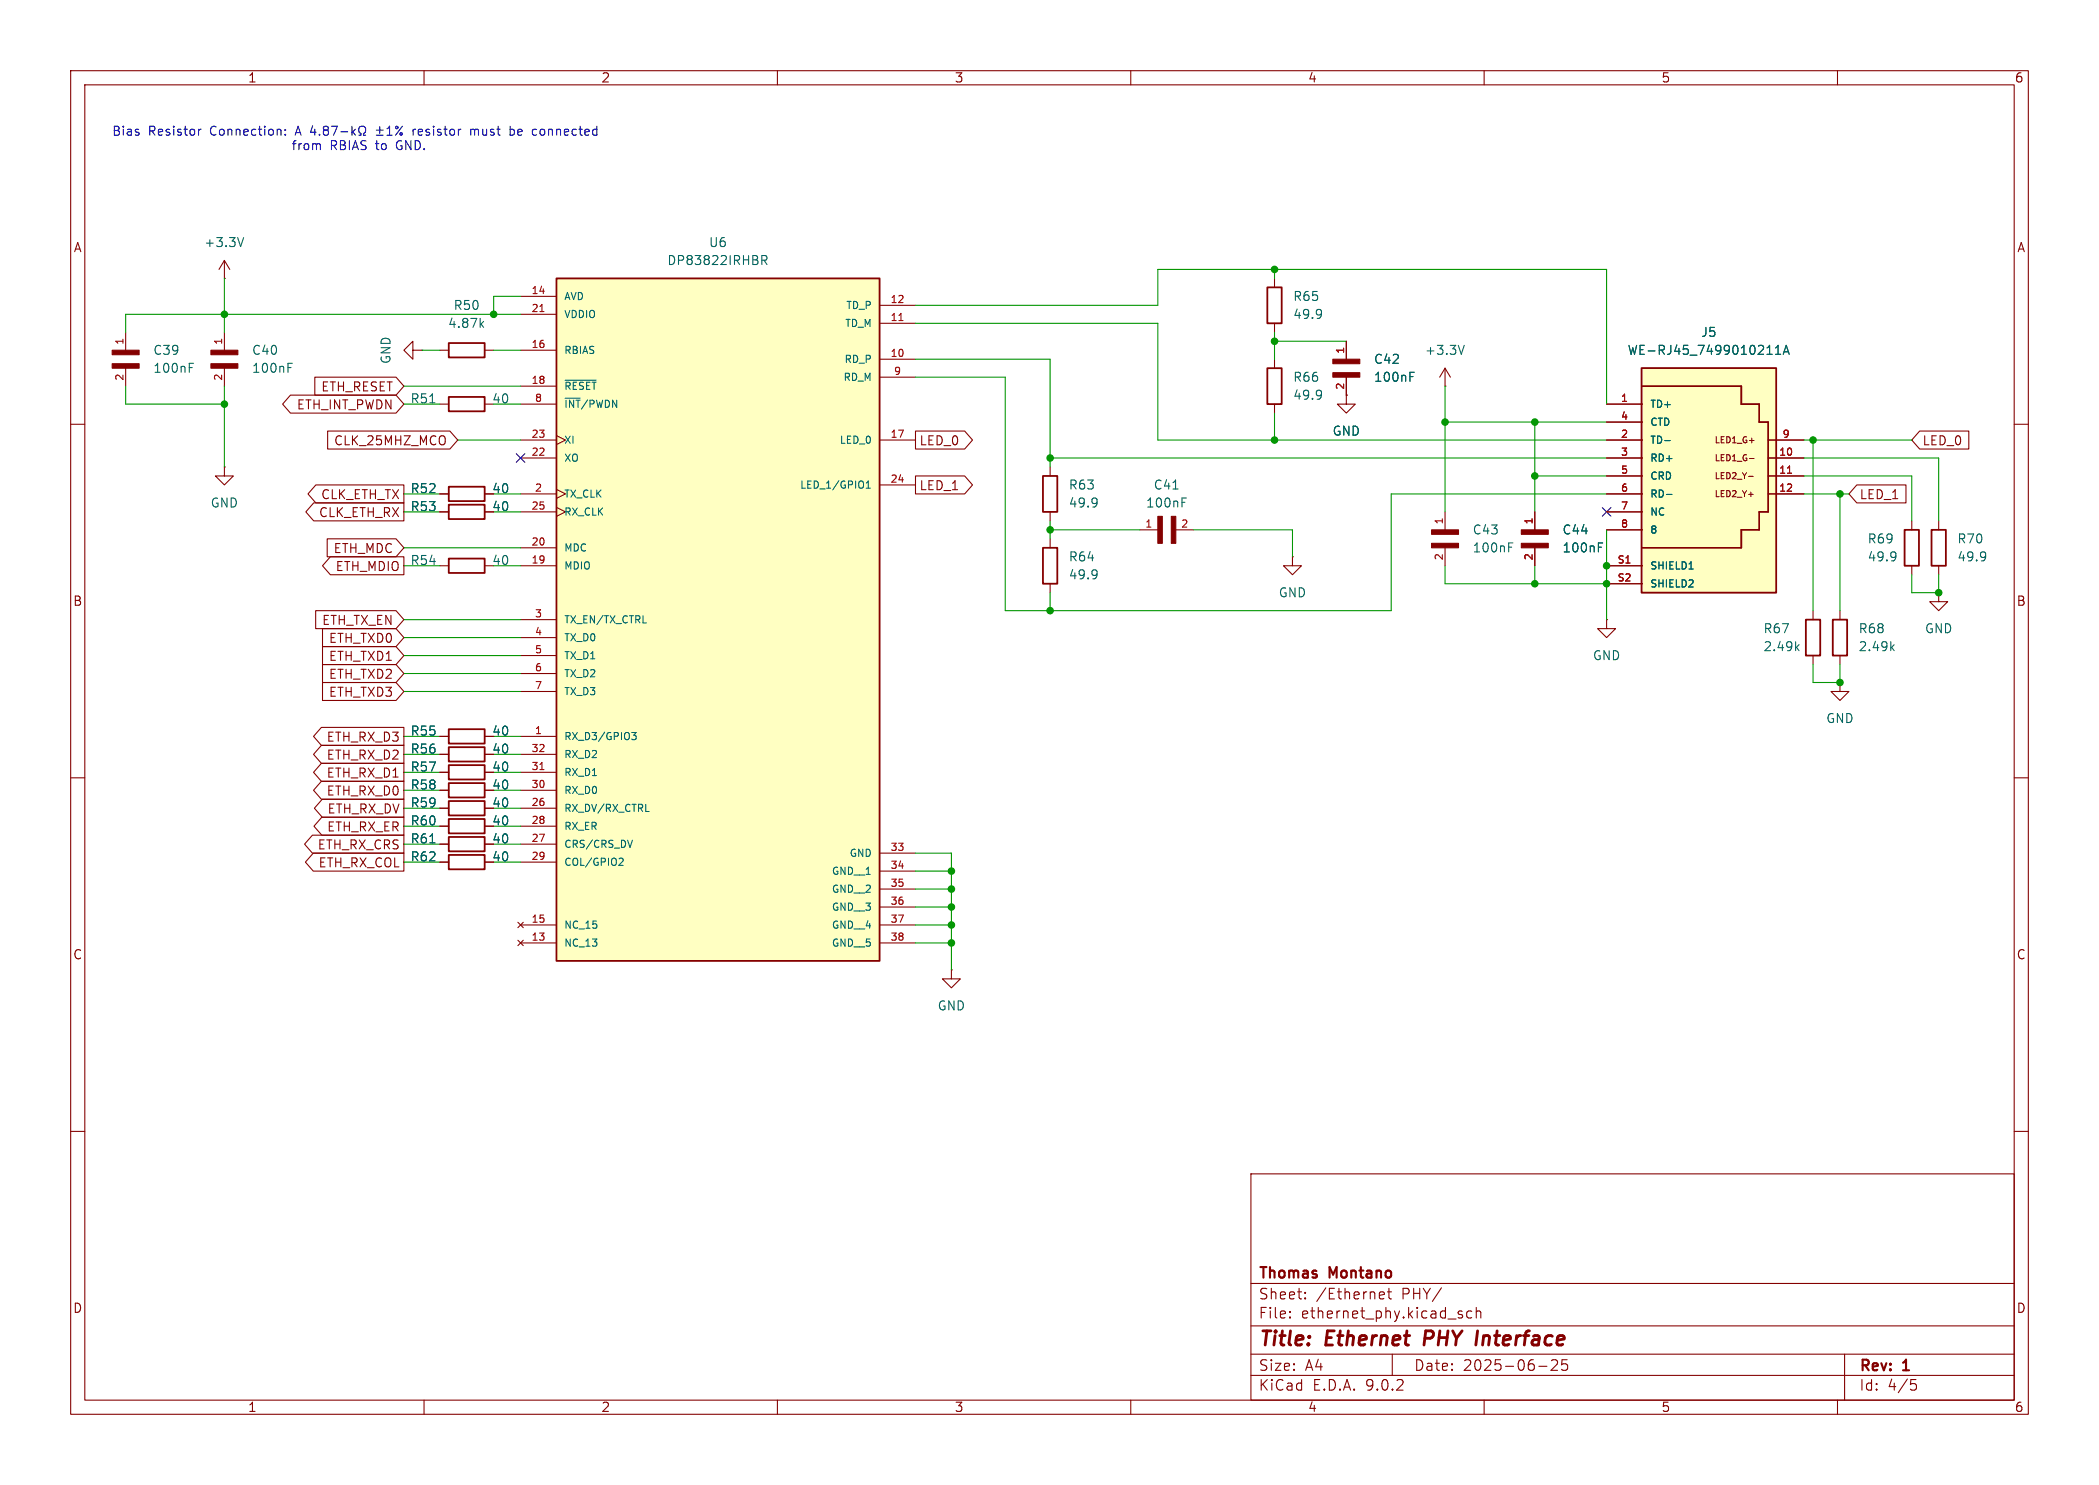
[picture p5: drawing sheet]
<svg xmlns="http://www.w3.org/2000/svg" width="297mm" height="210mm" viewBox="0 0 297 210" stroke-linecap="round" stroke-linejoin="round" font-family="sans-serif">
<g fill="none" stroke="#840000" stroke-width=".15">
<path d="M10 10h277v190h-277zM12 12h273v186h-273zM60 10v2M110 10v2M160 10v2M210 10v2M260 10v2M31.7 39.4h.1M31.7 36.8v2.6M31.7 36.8l-.7 1.3M31.7 36.8l.8 1.3M17.8 47v2.5"/>
<path d="M17.8 52.1v2.5M31.7 47v2.5M31.7 52.1v2.5M62.2 57.2h1.3M68.6 57.2h1.2M180.3 50.8v1.3M180.3 57.2v1.2M10 60h2M31.7 66v1.3h1.3l-1.3 1.3-1.2-1.3h1.2M31.7 66h.1M62.2 69.9h1.3M62.2 72.4h1.3"/>
<path d="M68.6 69.9h1.2M68.6 72.4h1.2M148.6 66v1.3M148.6 72.4v1.3M148.6 76.2v1.3M217.2 72.4v2.5M217.2 77.5v2.5M285 60h2M62.2 80h1.3M68.6 80h1.2M148.6 82.6v1.2M256.5 86.4v1.2"/>
<path d="M256.5 92.7v1.3M260.3 96.5v1.3h1.3l-1.3 1.3-1.2-1.3h1.2M260.3 96.5h.1M260.3 86.4v1.2M260.3 92.7v1.3M274.3 83.8v1.3h1.3l-1.3 1.3-1.3-1.3h1.3M274.3 83.8h.1M10 110h2M62.2 104.1h1.3M62.2 106.7h1.3M62.2 109.2h1.3M62.2 111.8h1.3"/>
<path d="M62.2 119.4h1.3M68.6 104.1h1.2M68.6 106.7h1.2M68.6 109.2h1.2M68.6 111.8h1.2M68.6 119.4h1.2M285 110h2M62.2 121.9h1.3M68.6 121.9h1.2M10 160h2M177 166h108v32h-108zM285 160h2"/>
<path d="M60 198v2M110 198v2M160 198v2M177 194.5h108M177 191.5h108M177 187.5h108M177 181.5h108M182.5 186.3h.1l-.1 .1M182.5 186.3v.1M182.5 185.5v.1M182.5 185.5h.1l-.1 .1M184.7 183.6v.1"/>
<path d="M184.7 183.6h-.1l.1 .1M184.7 182.8v.1M184.7 182.8h-.1l.1 .1M195.4 182.7l.4 .1 .1 .3-.7 .1M195.8 183.6l-.4 .1M196.3 182.7h.6M196.5 182.2v1.3l.1 .1 .3 .1M197 191.5v3M206.7 185.9l.3 .2-.1 .2-.2 .1M206.7 185.4l.2 .1M208.2 185.5l-.4-.1-.3 .3v.4l.2 .2 .1 .1 .4-.1M208.9 185.5a.37 .37 0 0 1 .6 .1v.8"/>
<path d="M208.9 184.9v1.5M210 198v2M217.7 193.2h1.2M219.5 192.4l.2-.1 .5 .1a.41 .41 0 0 1 .1 .5l-.8 .9h.9M221.7 192.3h-.7v.7l.2-.1h.5l.1 .3-.1 .5-.2 .1h-.3l-.2-.1M260 198v2M261 191.5v6.5M270.4 195.1h.7M270.5 195.7h.4l.3 .3v.3l-.2 .2-.5 .1"/>
</g>
<path d="M201.7 188.2l-.2 2" fill="none" stroke="#840000" stroke-width=".4"/>
<g fill="none" stroke="#840000" stroke-width=".25">
<path d="M63.5 56.1h5.1v2.1h-5.1zM179.3 52.1h2.1v5.1h-2.1zM63.5 79h5.1v2h-5.1zM63.5 68.8h5.1v2.1h-5.1zM63.5 71.4h5.1v2h-5.1zM147.6 67.3h2v5.1h-2zM147.6 77.5h2v5.1h-2zM255.5 87.6h2.1v5.1h-2.1zM259.3 87.6h2.1v5.1h-2.1zM63.5 103.1h5.1v2.1h-5.1zM63.5 105.7h5.1v2h-5.1zM63.5 108.2h5.1v2h-5.1z"/>
<path d="M63.5 110.7h5.1v2.1h-5.1zM63.5 118.4h5.1v2h-5.1zM63.5 120.9h5.1v2h-5.1z"/>
</g>
<g fill="none" stroke="#006464" stroke-width=".15">
<path d="M34.5 33.6l-.5 1.3M26.8 52h.4M26.8 51.4h.6M40.8 52h.4M40.8 51.4h.6M60.8 57h.7M186.9 55.2v.1a1.07 1.07 0 0 1-.1 1M187 55.7l-.1 .2M155.1 70.5l.1 .1a1.07 1.07 0 0 1-.1 1M155.2 71l-.1 .2M226.2 77.4h.4M226.2 76.8h.6"/>
<path d="M155.1 80.6l.1 .1a1.07 1.07 0 0 1-.1 1M155.2 81.1l-.1 .2M254.2 91.5l.4 .5M254.6 91.2l-.5 .5M267.7 91.5l.3 .5M268 91.2l-.5 .5M60.8 119.2h.7"/>
</g>
<g fill="#840000" stroke="#840000" stroke-width=".15">
<path d="M15.9 49.5h3.8v.7h-3.8z"/>
<path d="M15.9 51.4h3.8v.7h-3.8z"/>
<path d="M29.8 49.5h3.9v.7h-3.9z"/>
<path d="M29.8 51.4h3.9v.7h-3.9z"/>
<path d="M215.3 74.9h3.8v.7h-3.8z"/>
<path d="M215.3 76.8h3.8v.7h-3.8z"/>
</g>
<path d="M232.3 52.1h19v31.7h-19z" fill="#ffffc2"/>
<path d="M63.5 48.5h5.1v2h-5.1zM179.3 40.6h2.1v5.1h-2.1zM232.3 52.1h19v31.7h-19zM232.4 54.6h14v2.6h2.5v2.5h1.3v12.7h-1.3v2.5h-2.5v2.6h-14M269.5 74.9h2v5.1h-2zM273.3 74.9h2v5.1h-2zM63.5 115.8h5.1v2.1h-5.1zM63.5 113.3h5.1v2h-5.1z" fill="none" stroke="#840000" stroke-width=".25"/>
<g fill="none" stroke="#840000" stroke-width=".15">
<path d="M180.3 39.4v1.2M58.4 49.5v-1.2l-1.3 1.2 1.3 1.3v-1.3h1.3M59.7 49.5h.1M62.2 49.5h1.3M68.6 49.5h1.2M180.3 45.7v1.3M190.5 55.9v1.3h1.3l-1.3 1.2-1.3-1.2h1.3M190.5 55.9h.1M190.5 48.3v2.5M190.5 53.3v2.6M204.5 54.6h.1M204.5 52.1v2.5"/>
<path d="M204.5 52.1l-.8 1.2M204.5 52.1l.7 1.2M227.3 57.2h5.1M227.3 59.7h5.1M161.3 74.9h2.5M166.4 74.9h2.5M182.9 78.7v1.3h1.2l-1.2 1.3-1.3-1.3h1.3M182.9 78.7h.1M204.5 72.4v2.5M204.5 77.5v2.5M227.3 62.2h5.1M227.3 64.8h5.1"/>
<path d="M227.3 67.3h5.1M227.3 69.9h5.1M227.3 72.4h5.1M227.3 74.9h5.1M247.4 67.4h.7M247.4 69.9h.7M247.5 62.3h.7M247.5 64.8h.7M250.2 62.2h5.1M250.2 64.8h5.1M250.2 67.3h5.1M250.2 69.9h5.1"/>
<path d="M270.5 73.7v1.2M274.3 73.7v1.2M227.3 87.6v1.3h1.3l-1.3 1.3-1.2-1.3h1.2M227.3 87.6h.1M227.3 80h5.1M227.3 82.6h5.1M270.5 80v1.3M274.3 80v1.3M62.2 116.8h1.3M62.2 114.3h1.3M68.6 116.8h1.2M68.6 114.3h1.2"/>
</g>
<g fill="none" stroke="#006464" stroke-width=".15">
<path d="M68.1 45.8l.3 .5M68.4 45.5l-.5 .4M186.9 43.8v.1a1.07 1.07 0 0 1-.1 1M187 44.3l-.1 .2M199.5 53.3h.4M199.5 52.6h.6M207.2 48.8l-.4 1.3M250 50.1h.8M250.3 49l.1-.2v1.3M251.2 50.1h.8M251.2 49.2l.4-.4v1.3M252.3 50.1l.4-1.3 .5 1.3"/>
<path d="M252.4 49.7h.6M166 69.2h.7M167.2 71h.5M167.2 70.4h.7M213.5 77.4h.4M213.5 76.8h.6M235.6 62.3h.7M235.8 69.9h.8M268.1 78.1l.1 .1a1.07 1.07 0 0 1-.1 1M268.3 78.6l-.2 .2M280.8 78.1l.1 .1a1.07 1.07 0 0 1-.1 1M281 78.6l-.2 .2"/>
<path d="M239 80.5h.6"/>
</g>
<path d="M252.9 66.9h.6" fill="none" stroke="#a90000" stroke-width=".15"/>
<g fill="#840000" stroke="#840000" stroke-width=".15">
<path d="M202.6 74.9h3.8v.7h-3.8z"/>
<path d="M202.6 76.8h3.8v.7h-3.8z"/>
<path d="M163.8 73h.7v3.8h-.7z"/>
<path d="M165.7 73h.7v3.8h-.7z"/>
<path d="M188.6 50.8h3.8v.6h-3.8z"/>
<path d="M188.6 52.7h3.8v.6h-3.8z"/>
</g>
<path d="M78.7 39.4h45.8v96.5h-45.8z" fill="#ffffc2"/>
<path d="M78.7 39.4h45.8v96.5h-45.8z" fill="none" stroke="#840000" stroke-width=".25"/>
<g fill="none" stroke="#840000" stroke-width=".15">
<path d="M41.1 55.9h14.9l1.1 1.3-1.1 1.2h-14.9l-1.1-1.2zM44.5 53.3h11.5l1.1 1.3-1.1 1.3h-11.5zM73.7 41.9h5M73.7 44.5h5M73.7 49.5h5M73.7 54.6h5M73.7 57.2h5M124.5 43.2h5M124.5 45.7h5M124.5 50.8h5M124.5 53.3h5M190.5 55.9h.1"/>
<path d="M190.5 48.3v2.5M190.5 53.3v2.6M227.3 57.2h5.1M227.3 59.7h5.1M44.4 71.1h12.7v2.6h-12.7l-1.1-1.3zM44.7 68.6h12.4v2.5h-12.4l-1.1-1.2zM46.3 76.2h9.7l1.1 1.3-1.1 1.2h-9.7zM46.4 61h17.3l1.1 1.2-1.1 1.3h-17.3zM46.7 78.7h10.4v2.6h-10.4l-1.1-1.3zM62.2 69.9h1.3M62.2 72.4h1.3M68.6 69.9h1.2"/>
<path d="M68.6 72.4h1.2M73.7 62.2h5M73.7 64.8h5M73.7 69.9h5M73.7 72.4h5M73.7 77.5h5M78.7 61.6l1.3 .6-1.3 .7M78.7 69.2l1.3 .7-1.3 .6M78.7 71.8l1.3 .6-1.3 .6M124.5 62.2h5M124.5 68.6h5M129.5 61h7l1.1 1.2-1.1 1.3h-7z"/>
<path d="M129.5 67.3h7l1.1 1.3-1.1 1.3h-7zM217.2 72.4v2.5M217.2 77.5v2.5M227.3 62.2h5.1M227.3 64.8h5.1M227.3 69.9h5.1M227.3 72.4h5.1M227.3 67.3h5.1M227.3 74.9h5.1M250.2 62.2h5.1M250.2 64.8h5.1M250.2 69.9h5.1"/>
<path d="M250.2 67.3h5.1M262.7 68.6h7v2.5h-7l-1.1-1.2zM271.6 61h7v2.5h-7l-1.1-1.3zM44.7 86.4h11.3l1.1 1.2-1.1 1.3h-11.3zM45.6 96.5h10.4l1.1 1.3-1.1 1.3h-10.4zM45.6 94h10.4l1.1 1.3-1.1 1.2h-10.4zM45.6 88.9h10.4l1.1 1.3-1.1 1.2h-10.4zM45.6 91.4h10.4l1.1 1.3-1.1 1.3h-10.4zM73.7 80h5M73.7 87.6h5M73.7 90.2h5M73.7 92.7h5"/>
<path d="M73.7 95.3h5M73.7 97.8h5M227.3 80h5.1M227.3 82.6h5.1M44.2 118.1h12.9v2.6h-12.9l-1.1-1.3zM45.5 110.5h11.6v2.5h-11.6l-1.1-1.2zM45.5 105.4h11.6v2.6h-11.6l-1.1-1.3zM45.5 102.9h11.6v2.5h-11.6l-1.1-1.3zM45.5 107.9h11.6v2.6h-11.6l-1.1-1.3zM45.5 115.6h11.6v2.5h-11.6l-1.1-1.3zM45.6 113h11.5v2.6h-11.5l-1.1-1.3zM62.2 104.1h1.3"/>
<path d="M62.2 106.7h1.3M62.2 109.2h1.3M62.2 111.8h1.3M62.2 114.3h1.3M62.2 116.8h1.3M62.2 119.4h1.3M68.6 104.1h1.2M68.6 106.7h1.2M68.6 109.2h1.2M68.6 111.8h1.2M68.6 114.3h1.2M68.6 116.8h1.2"/>
<path d="M68.6 119.4h1.2M73.7 104.1h5M73.7 106.7h5M73.7 109.2h5M73.7 111.8h5M73.7 114.3h5M73.7 116.8h5M73.7 119.4h5M44.3 120.6h12.8v2.6h-12.8l-1.1-1.3zM62.2 121.9h1.3M68.6 121.9h1.2M73.3 130.4l.7 .8"/>
<path d="M73.3 133l.7 .7M73.7 121.9h5M73.7 130.8h5M73.7 133.4h5M74 130.4l-.7 .8M74 133l-.7 .7M124.5 130.8h5M124.5 133.4h5M124.5 120.7h5M124.5 123.2h5M124.5 125.7h5M124.5 128.3h5"/>
<path d="M134.6 137.2v1.2h1.3l-1.3 1.3-1.3-1.3h1.3M134.6 137.2h.1"/>
</g>
<path d="M76.4 44.1h.6M127.2 45.3h.6M252.9 66.9h.6M76.4 108.8h.6" fill="none" stroke="#a90000" stroke-width=".15"/>
<g fill="none" stroke="#006464" stroke-width=".15">
<path d="M107.8 36.8l.6-.1 .1-.1v-.3l-.2-.2h-.5v1.3M108.1 36.8l.4 .6M80 53.8h4.4M80 56.3h2.1M199.5 53.3h.4M199.5 52.6h.6M250 50.1h.8M250.3 49l.1-.2v1.3M251.2 50.1h.8M251.2 49.2l.4-.4v1.3M252.3 50.1l.4-1.3 .5 1.3M252.4 49.7h.6"/>
<path d="M122.6 69h.6M122.6 68.3l.3-.3v1M226.2 77.4h.4M226.2 76.8h.6M235.6 62.3h.7M235.8 69.9h.8M239 80.5h.6M60.8 119.2h.7M89.4 103.6h.6l-.3 .4 .3 .1v.4l-.2 .1h-.4M89.5 118.8l-.4 1M91.4 114.8h.5M87.7 121.4h.4l.1 .3-.7 .7h.7"/>
</g>
<g fill="none" stroke="#009600" stroke-width=".15">
<path d="M31.7 39.4v7.6M180.3 38.1v1.3M17.8 54.6v2.6h13.9M31.7 54.6v11.4M57.1 57.2h5.1M57.1 54.6h16.6M59.7 49.5h2.5M69.8 57.2h3.9M69.8 49.5h3.9M73.7 44.5h-55.9v2.5M73.7 41.9h-3.9v2.6M129.5 53.3h12.7v33.1h54.6v-16.5h30.5"/>
<path d="M129.5 45.7h34.3v16.5h63.5M129.5 50.8h19.1v15.2M129.5 43.2h34.3v-5.1h63.5v19.1M180.3 48.3h10.2M180.3 47v3.8M180.3 58.4v3.8M204.5 54.6v17.8M204.5 59.7h22.8M217.2 59.7v12.7M57.1 69.9h5.1M57.1 77.5h16.6M57.1 72.4h5.1"/>
<path d="M64.8 62.2h8.9M69.8 69.9h3.9M69.8 72.4h3.9M148.6 64.8h78.7M148.6 73.7v2.5M148.6 74.9h12.7M168.9 74.9h14v3.8M217.2 67.3h10.1M227.3 74.9v12.7M255.3 69.9h6.3M255.3 67.3h15.2v6.4M255.3 62.2h15.2"/>
<path d="M255.3 64.8h19v8.9M256.5 62.2v24.2M260.3 69.9v16.5M57.1 80h5.1M57.1 95.3h16.6M57.1 97.8h16.6M57.1 92.7h16.6M57.1 87.6h16.6M57.1 90.2h16.6M69.8 80h3.9M148.6 83.8v2.6M204.5 80v2.6h22.8"/>
<path d="M217.2 80v2.6M256.5 94v2.5h3.8v-2.5M270.5 81.3v2.5h3.8v-2.5M57.1 104.1h5.1M57.1 106.7h5.1M57.1 109.2h5.1M57.1 111.8h5.1M57.1 116.8h5.1M57.1 114.3h5.1M57.1 119.4h5.1M69.8 104.1h3.9M69.8 106.7h3.9"/>
<path d="M69.8 109.2h3.9M69.8 111.8h3.9M69.8 116.8h3.9M69.8 114.3h3.9M69.8 119.4h3.9M57.1 121.9h5.1M69.8 121.9h3.9M129.5 120.7h5.1v16.5M129.5 125.7h5.1M129.5 123.2h5.1M129.5 130.8h5.1M129.5 128.3h5.1"/>
<path d="M129.5 133.4h5.1"/>
</g>
<path d="M73.1 64.2l1.2 1.2M74.3 64.2l-1.2 1.2M226.7 71.8l1.2 1.2M227.9 71.8l-1.2 1.2" fill="none" stroke="#000084" stroke-width=".15"/>
<g fill="none" stroke="#0000c2" stroke-width=".15">
<path d="M28.5 18.3h-.3l-.1 .2M39.7 18.3l.1 .8M40.4 19v.1M40.4 18.3v.2M41.8 19.1l.4-1.3 .4 1.3M41.9 18.8h.6M44.2 17.8l-.3 .9h.8M44.5 18.3v.8M45.2 19v.1M46 18.4l-.2 .2v.4l.2 .1h.4l.1-.2v-.3l-.3-.2M46 18.4l-.2-.2 .2-.4h.2l.3 .3-.3 .3M46 18.4h.2"/>
<path d="M46.9 17.8h.8l-.5 1.3M48.2 18.6h1M49.8 17.8v1.3M49.9 18.6l.4 .5M50.3 18.3l-.5 .5M50.8 19.1h.3v-.2a.54 .54 0 0 1-.3-.8 .54 .54 0 0 1 .8-.2 .58 .58 0 0 1-.2 1v.2h.3M53.2 18.4h1M53.2 19.1h1M53.7 17.9v1M54.8 19.1h.7M54.8 18.2l.3-.4v1.3M56.9 17.8l-.9 1.3"/>
<path d="M58.5 18.3v.8M58.8 18.3h-.2l-.1 .2M66.6 18.4l.4-.1 .2 .2M66.6 18.3v.8M72.2 18.3h.3l.3 .2v.4l-.1 .2h-.5M72.2 17.8v1.3M75.8 18.3h.1M75.9 19.1h-.1M45.1 20.3l.2 .2v.7"/>
<circle cx="56.2" cy="18" r=".18"/>
<circle cx="56.8" cy="18.9" r=".18"/>
</g>
<g fill="#009600" stroke="#009600" stroke-width=".15">
<circle cx="69.8" cy="44.5" r=".46"/>
<circle cx="31.7" cy="57.2" r=".46"/>
<circle cx="31.7" cy="44.5" r=".46"/>
<circle cx="260.3" cy="69.9" r=".46"/>
<circle cx="256.5" cy="62.2" r=".46"/>
<circle cx="227.3" cy="80" r=".46"/>
<circle cx="227.3" cy="82.6" r=".46"/>
<circle cx="274.3" cy="83.8" r=".46"/>
<circle cx="260.3" cy="96.5" r=".46"/>
<circle cx="217.2" cy="67.3" r=".46"/>
<circle cx="217.2" cy="59.7" r=".46"/>
<circle cx="180.3" cy="48.3" r=".46"/>
<circle cx="180.3" cy="62.2" r=".46"/>
<circle cx="217.2" cy="82.6" r=".46"/>
<circle cx="180.3" cy="38.1" r=".46"/>
<circle cx="204.5" cy="59.7" r=".46"/>
<circle cx="134.6" cy="128.3" r=".46"/>
<circle cx="134.6" cy="125.7" r=".46"/>
<circle cx="148.6" cy="74.9" r=".46"/>
<circle cx="148.6" cy="64.8" r=".46"/>
<circle cx="134.6" cy="130.8" r=".46"/>
<circle cx="148.6" cy="86.4" r=".46"/>
<circle cx="134.6" cy="123.2" r=".46"/>
<circle cx="134.6" cy="133.4" r=".46"/>
</g>
<g font-size="2.8" fill="#840000">
<text x="178" y="190.9">Title:</text>
<text x="187.7" y="190.9">Ethernet</text>
<text x="202.4" y="190.9">PHY</text>
<text x="210.5" y="190.9">Interface</text>
</g>
<g font-size="2.1" fill="#840000">
<text x="178" y="184">Sheet:</text>
<text x="178" y="181.2">Thomas</text>
<text x="186.2" y="184">/Ethernet</text>
<text x="188.2" y="181.2">Montano</text>
<text x="198.4" y="184">PHY/</text>
<text x="178" y="186.7">File:</text>
<text x="184.1" y="186.7">ethernet_phy.kicad_sch</text>
<text x="178" y="196.9">KiCad</text>
<text x="178" y="194.1">Size:</text>
<text x="184.7" y="194.1">A4</text>
<text x="185.7" y="196.9">E.D.A.</text>
<text x="193.3" y="196.9">9.0.2</text>
<text x="200" y="194.1">Date:</text>
<text x="207" y="194.1">2025-06-25</text>
<text x="263" y="194.3">Rev:</text>
<text x="263" y="196.9">Id:</text>
<text x="267.1" y="196.9">4/5</text>
<text x="269.4" y="194.3">1</text>
</g>
<g font-size="1.8" fill="#840000">
<text x="35" y="11.9">1</text>
<text x="85" y="11.9">2</text>
<text x="135" y="11.9">3</text>
<text x="185" y="11.9">4</text>
<text x="235" y="11.9">5</text>
<text x="285" y="11.9">6</text>
<text x="10.3" y="35.9">A</text>
<text x="285.3" y="35.9">A</text>
<text x="41.9" y="58.1">ETH_INT_PWDN</text>
<text x="45.4" y="55.6">ETH_RESET</text>
<text x="47.2" y="63.2">CLK_25MHZ_MCO</text>
<text x="130" y="63.2">LED_0</text>
<text x="271.9" y="63.2">LED_0</text>
<text x="45.3" y="70.8">CLK_ETH_TX</text>
<text x="130" y="69.5">LED_1</text>
<text x="263" y="70.8">LED_1</text>
<text x="45" y="73.3">CLK_ETH_RX</text>
<text x="47.1" y="78.4">ETH_MDC</text>
<text x="47.4" y="81">ETH_MDIO</text>
<text x="10.3" y="85.9">B</text>
<text x="45.5" y="88.6">ETH_TX_EN</text>
<text x="285.3" y="85.9">B</text>
<text x="46.4" y="91.1">ETH_TXD0</text>
<text x="46.4" y="93.7">ETH_TXD1</text>
<text x="46.4" y="98.7">ETH_TXD3</text>
<text x="46.4" y="96.2">ETH_TXD2</text>
<text x="46.1" y="107.6">ETH_RX_D2</text>
<text x="46.1" y="105.1">ETH_RX_D3</text>
<text x="46.1" y="112.7">ETH_RX_D0</text>
<text x="46.1" y="110.2">ETH_RX_D1</text>
<text x="46.2" y="117.8">ETH_RX_ER</text>
<text x="46.3" y="115.3">ETH_RX_DV</text>
<text x="44.9" y="120.3">ETH_RX_CRS</text>
<text x="45" y="122.9">ETH_RX_COL</text>
<text x="10.3" y="135.9">C</text>
<text x="285.3" y="135.9">C</text>
<text x="10.3" y="185.9">D</text>
<text x="285.3" y="185.9">D</text>
<text x="35" y="199.9">1</text>
<text x="85" y="199.9">2</text>
<text x="135" y="199.9">3</text>
<text x="185" y="199.9">4</text>
<text x="235" y="199.9">5</text>
<text x="285" y="199.9">6</text>
</g>
<g font-size="1.8" fill="#0000c2">
<text x="15.8" y="19.4">Bias</text>
<text x="21" y="19.4">Resistor</text>
<text x="29.8" y="19.4">Connection:</text>
<text x="41.2" y="21.4">from</text>
<text x="46.7" y="21.4">RBIAS</text>
<text x="53.3" y="21.4">to</text>
<text x="56.4" y="21.4">GND.</text>
<text x="59.3" y="19.4">resistor</text>
<text x="67.6" y="19.4">must</text>
<text x="73.4" y="19.4">be</text>
<text x="76.8" y="19.4">connected</text>
</g>
<g font-size="1.8" fill="#006464">
<text x="28.8" y="35.2">+3.3V</text>
<text x="100.2" y="35.2">U6</text>
<text x="94.3" y="37.7">DP83822IRHBR</text>
<text x="63.3" y="46.6">4.87k</text>
<text x="64.1" y="44">R50</text>
<text x="182.9" y="45.3">49.9</text>
<text x="182.9" y="42.8">R65</text>
<text x="240.6" y="47.9">J5</text>
<text x="21.6" y="52.9">100nF</text>
<text x="21.6" y="50.4">C39</text>
<text x="35.6" y="52.9">100nF</text>
<text x="35.6" y="50.4">C40</text>
<text x="55.5" y="51.6" transform="rotate(-90 55.5 51.6)">GND</text>
<text x="194.3" y="51.7">C42</text>
<text x="201.5" y="50.4">+3.3V</text>
<text x="230.2" y="50.4">WE-RJ45_7499010211A</text>
<text x="58" y="57.3">R51</text>
<text x="69.6" y="57.3">40</text>
<text x="182.9" y="56.7">49.9</text>
<text x="182.9" y="54.2">R66</text>
<text x="194.3" y="54.2">100nF</text>
<text x="188.5" y="61.8">GND</text>
<text x="29.7" y="72">GND</text>
<text x="58" y="70">R52</text>
<text x="69.6" y="70">40</text>
<text x="151.1" y="72">49.9</text>
<text x="151.1" y="69.4">R63</text>
<text x="162.1" y="72">100nF</text>
<text x="163.2" y="69.4">C41</text>
<text x="58" y="72.5">R53</text>
<text x="69.6" y="72.5">40</text>
<text x="208.3" y="75.8">C43</text>
<text x="221" y="75.8">C44</text>
<text x="264.2" y="77.1">R69</text>
<text x="276.9" y="77.1">R70</text>
<text x="58" y="80.1">R54</text>
<text x="69.6" y="80.1">40</text>
<text x="151.1" y="82.1">49.9</text>
<text x="151.1" y="79.6">R64</text>
<text x="208.3" y="78.3">100nF</text>
<text x="221" y="78.3">100nF</text>
<text x="264.2" y="79.6">49.9</text>
<text x="276.9" y="79.6">49.9</text>
<text x="180.8" y="84.7">GND</text>
<text x="249.4" y="89.8">R67</text>
<text x="262.9" y="89.8">R68</text>
<text x="272.3" y="89.8">GND</text>
<text x="225.3" y="93.6">GND</text>
<text x="249.4" y="92.3">2.49k</text>
<text x="262.9" y="92.3">2.49k</text>
<text x="58" y="104.2">R55</text>
<text x="58" y="106.8">R56</text>
<text x="69.6" y="104.2">40</text>
<text x="69.6" y="106.8">40</text>
<text x="258.3" y="102.5">GND</text>
<text x="58" y="109.3">R57</text>
<text x="58" y="111.9">R58</text>
<text x="69.6" y="109.3">40</text>
<text x="69.6" y="111.9">40</text>
<text x="58" y="119.5">R61</text>
<text x="58" y="116.9">R60</text>
<text x="58" y="114.4">R59</text>
<text x="69.6" y="119.5">40</text>
<text x="69.6" y="116.9">40</text>
<text x="69.6" y="114.4">40</text>
<text x="58" y="122">R62</text>
<text x="69.6" y="122">40</text>
<text x="132.6" y="143.1">GND</text>
</g>
<g font-size="1.4" fill="#a90000">
<text x="75.1" y="41.7">14</text>
<text x="75.1" y="44.2">21</text>
<text x="125.9" y="42.9">12</text>
<text x="125.9" y="45.5">11</text>
<text x="17.5" y="54" transform="rotate(-90 17.5 54)">2</text>
<text x="17.5" y="48.9" transform="rotate(-90 17.5 48.9)">1</text>
<text x="31.5" y="54" transform="rotate(-90 31.5 54)">2</text>
<text x="31.5" y="48.9" transform="rotate(-90 31.5 48.9)">1</text>
<text x="75.1" y="49.3">16</text>
<text x="125.9" y="50.5">10</text>
<text x="126.4" y="53.1">9</text>
<text x="190.2" y="50.1" transform="rotate(-90 190.2 50.1)">1</text>
<text x="75.1" y="54.4">18</text>
<text x="75.6" y="56.9">8</text>
<text x="190.2" y="55.2" transform="rotate(-90 190.2 55.2)">2</text>
<text x="229.3" y="56.9">1</text>
<text x="229.3" y="59.4">4</text>
<text x="75.1" y="62">23</text>
<text x="75.1" y="64.5">22</text>
<text x="125.9" y="62">17</text>
<text x="229.3" y="62">2</text>
<text x="229.3" y="64.5">3</text>
<text x="251.6" y="64.5">10</text>
<text x="252.1" y="62">9</text>
<text x="75.6" y="69.6">2</text>
<text x="125.9" y="68.3">24</text>
<text x="229.3" y="67.1">5</text>
<text x="229.3" y="69.6">6</text>
<text x="251.6" y="67.1">11</text>
<text x="251.6" y="69.6">12</text>
<text x="75.1" y="72.1">25</text>
<text x="75.1" y="77.2">20</text>
<text x="161.9" y="74.7">1</text>
<text x="167" y="74.7">2</text>
<text x="204.2" y="74.3" transform="rotate(-90 204.2 74.3)">1</text>
<text x="216.9" y="74.3" transform="rotate(-90 216.9 74.3)">1</text>
<text x="229.3" y="72.1">7</text>
<text x="229.3" y="74.7">8</text>
<text x="75.1" y="79.8">19</text>
<text x="204.2" y="79.4" transform="rotate(-90 204.2 79.4)">2</text>
<text x="216.9" y="79.4" transform="rotate(-90 216.9 79.4)">2</text>
<text x="228.8" y="79.8">S1</text>
<text x="228.8" y="82.3">S2</text>
<text x="75.6" y="87.4">3</text>
<text x="75.6" y="89.9">4</text>
<text x="75.6" y="92.5">5</text>
<text x="75.6" y="95">6</text>
<text x="75.6" y="97.5">7</text>
<text x="75.1" y="106.4">32</text>
<text x="75.6" y="103.9">1</text>
<text x="75.1" y="109">31</text>
<text x="75.1" y="111.5">30</text>
<text x="75.1" y="114">26</text>
<text x="75.1" y="116.6">28</text>
<text x="75.1" y="119.1">27</text>
<text x="75.1" y="121.7">29</text>
<text x="125.9" y="120.4">33</text>
<text x="125.9" y="122.9">34</text>
<text x="125.9" y="125.5">35</text>
<text x="75.1" y="130.6">15</text>
<text x="125.9" y="128">36</text>
<text x="125.9" y="130.6">37</text>
<text x="75.1" y="133.1">13</text>
<text x="125.9" y="133.1">38</text>
</g>
<g font-size="1.4" fill="#006464">
<text x="79.8" y="42.6">AVD</text>
<text x="79.8" y="45.2">VDDIO</text>
<text x="119.5" y="46.5">TD_M</text>
<text x="119.6" y="43.9">TD_P</text>
<text x="79.8" y="50.3">RBIAS</text>
<text x="119.4" y="51.5">RD_P</text>
<text x="79.8" y="55.3">~{RESET}</text>
<text x="79.8" y="57.9">~{INT}/PWDN</text>
<text x="119.2" y="54.1">RD_M</text>
<text x="233.4" y="57.9">TD+</text>
<text x="79.8" y="63">XI</text>
<text x="79.8" y="65.5">XO</text>
<text x="118.7" y="63">LED_0</text>
<text x="233.4" y="60.4">CTD</text>
<text x="233.4" y="63">TD-</text>
<text x="233.4" y="65.5">RD+</text>
<text x="79.8" y="70.6">TX_CLK</text>
<text x="113.1" y="69.3">LED_1/GPIO1</text>
<text x="233.4" y="68">CRD</text>
<text x="233.4" y="70.6">RD-</text>
<text x="79.8" y="73.1">RX_CLK</text>
<text x="233.4" y="73.1">NC</text>
<text x="233.4" y="75.7">8</text>
<text x="79.8" y="78.2">MDC</text>
<text x="79.8" y="80.7">MDIO</text>
<text x="233.4" y="80.7">SHIELD1</text>
<text x="233.4" y="83.3">SHIELD2</text>
<text x="79.8" y="88.4">TX_EN/TX_CTRL</text>
<text x="79.8" y="90.9">TX_D0</text>
<text x="79.8" y="93.4">TX_D1</text>
<text x="79.8" y="96">TX_D2</text>
<text x="79.8" y="98.5">TX_D3</text>
<text x="79.8" y="104.9">RX_D3/GPIO3</text>
<text x="79.8" y="107.4">RX_D2</text>
<text x="79.8" y="110">RX_D1</text>
<text x="79.8" y="112.5">RX_D0</text>
<text x="79.8" y="115">RX_DV/RX_CTRL</text>
<text x="79.8" y="117.6">RX_ER</text>
<text x="79.8" y="120.1">CRS/CRS_DV</text>
<text x="79.8" y="122.7">COL/GPIO2</text>
<text x="117.6" y="123.9">GND__1</text>
<text x="120.1" y="121.4">GND</text>
<text x="79.8" y="131.5">NC_15</text>
<text x="117.6" y="126.5">GND__2</text>
<text x="117.6" y="129">GND__3</text>
<text x="117.6" y="131.5">GND__4</text>
<text x="79.8" y="134.1">NC_13</text>
<text x="117.6" y="134.1">GND__5</text>
</g>
<g font-size="1.2" fill="#840000">
<text x="242.5" y="62.9">LED1_G+</text>
<text x="242.5" y="65.4">LED1_G-</text>
<text x="242.5" y="68">LED2_Y-</text>
<text x="242.5" y="70.5">LED2_Y+</text>
</g>
</svg>
